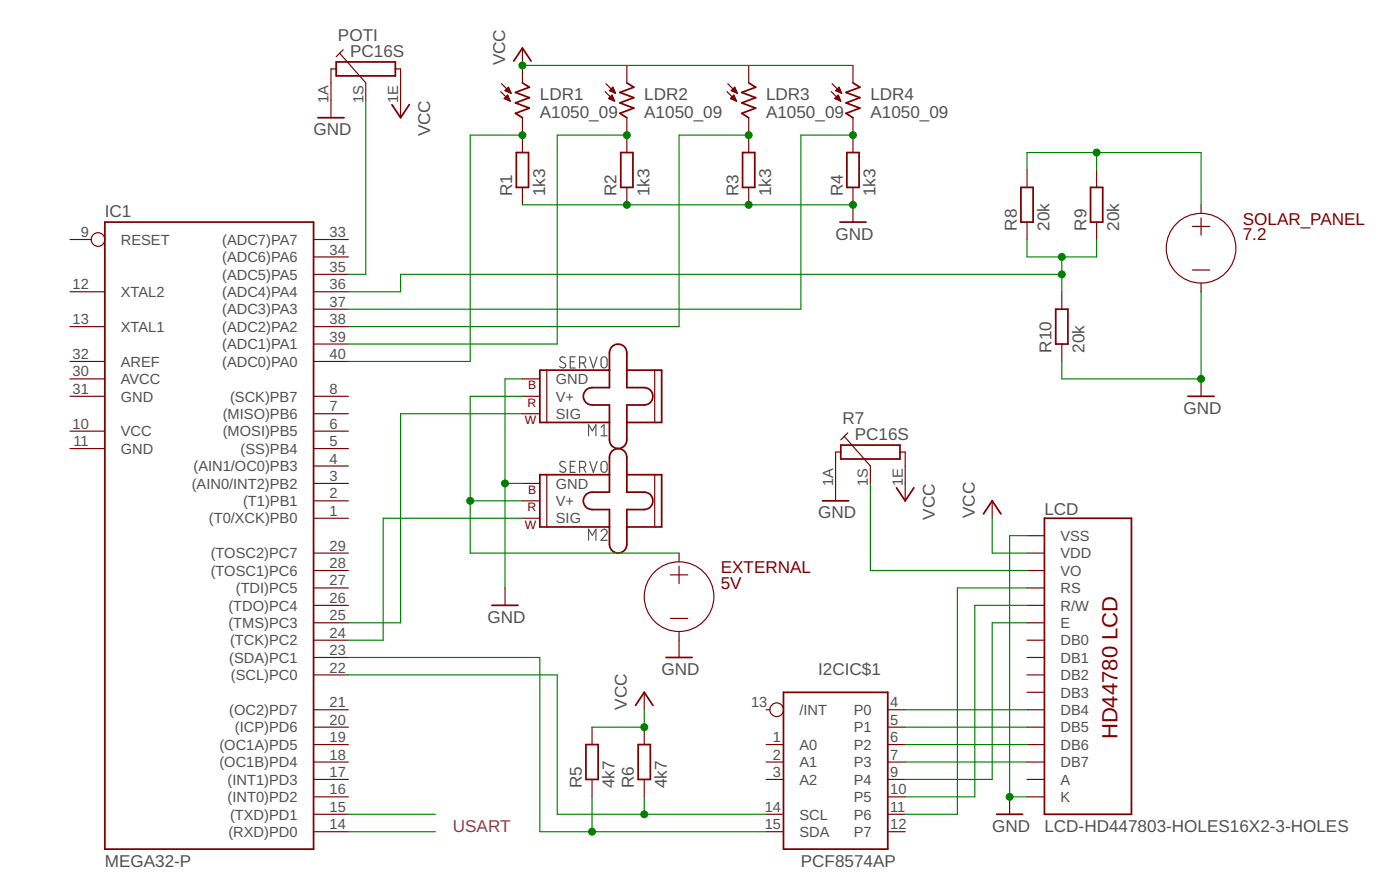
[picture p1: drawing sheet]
<svg xmlns="http://www.w3.org/2000/svg" width="204mm" height="130mm" viewBox="0 0 204 130" stroke-linecap="round" stroke-linejoin="round" font-family="sans-serif">
<g fill="none" stroke="#505050" stroke-width=".17">
<path d="M82.5 52.1a.42 .42 0 0 0-.6-.1 .42 .42 0 0 0-.1 .6l.6 .4a.37 .37 0 0 1 .1 .5 .37 .37 0 0 1-.5 .1l-.3-.2M83.2 52.7h.6M83.9 52h-.7v1.7h.7M84.6 52.9h.4a.44 .44 0 0 0 .5-.4 .44 .44 0 0 0-.5-.5h-.4v1.7M85.1 52.9l.4 .8M86.1 52l.5 1.7 .5-1.7M87.8 52.1a.44 .44 0 0 1 .5-.1 .44 .44 0 0 1 .3 .5v.7a.44 .44 0 0 1-.4 .5 .44 .44 0 0 1-.5-.5v-.7zM82.5 67.4a.42 .42 0 0 0-.6-.1 .42 .42 0 0 0-.1 .6l.6 .3a.38 .38 0 0 1 .1 .5 .38 .38 0 0 1-.5 .1l-.3-.1M83.2 68h.6M83.9 67.3h-.7v1.6h.7M84.6 68.2h.4a.44 .44 0 0 0 .5-.5 .44 .44 0 0 0-.5-.4h-.4v1.6M85.1 68.2l.4 .7"/>
<path d="M85.9 63.5v-1.6l.5 .9 .6-.9v1.6M85.9 78.8v-1.7l.5 1 .6-1v1.7M86.1 67.3l.5 1.6 .5-1.6M87.7 77.5a.44 .44 0 0 1 .6-.3 .44 .44 0 0 1 .2 .7l-.8 .9h.9M87.7 62.3l.5-.4v1.6M87.7 63.5h.9M87.8 67.4a.44 .44 0 0 1 .5-.1 .44 .44 0 0 1 .3 .4v.7a.44 .44 0 0 1-.4 .5 .44 .44 0 0 1-.5-.5v-.7z"/>
</g>
<g fill="none" stroke="#800000" stroke-width=".25">
<path d="M46.4 17.2h3.8M49.1 9h8.6v2.1h-8.6zM57.2 15.3l1.3 1.9 1.2-1.9M75 8.9l1.2-1.9 1.3 1.9M76.2 12.1l1.1 .6-2.1 .8 2.1 .7-2.1 .8 2.1 .8-2.1 .7 1 .7M91.5 12.1l1 .6-2 .8 2 .7-2 .8 2 .8-2 .7 1 .7M109.3 12.1l1 .6-2.1 .8 2.1 .7-2.1 .8 2.1 .8-2.1 .7 1.1 .7M124.5 12.1l1 .6-2 .8 2 .7-2 .8 2 .8-2 .7 1 .7M15.3 32.4h30.5v91.4h-30.5zM75.4 22.2h1.7v5.1h-1.7zM90.6 22.2h1.8v5.1h-1.8zM108.4 22.2h1.7v5.1h-1.7z"/>
<path d="M122.6 32.4h3.8M123.6 22.2h1.8v5.1h-1.8zM149 27.3h1.8v5.1h-1.8zM159.1 27.3h1.8v5.1h-1.8zM88.9 54h-10.1v7.6h10.1M89.3 50.6a1.28 1.28 0 0 1 1.4-.4 1.28 1.28 0 0 1 .8 1.2v5.1h2.5a1.27 1.27 0 0 1 1.3 1.3 1.27 1.27 0 0 1-1.3 1.2h-2.5v5.1a1.27 1.27 0 0 1-1.3 1.3 1.27 1.27 0 0 1-1.3-1.3v-5.1h-2.5a1.27 1.27 0 0 1-1.3-1.2 1.27 1.27 0 0 1 1.3-1.3h2.5v-5.1zM91.5 54h5.1v7.6h-5.1M154.1 45.1h1.7v5.1h-1.7zM173.4 57.8h3.8M88.9 69.2h-10.1v7.6h10.1M89.3 65.8a1.28 1.28 0 0 1 1.4-.3 1.28 1.28 0 0 1 .8 1.2v5h2.5a1.27 1.27 0 0 1 1.3 1.3 1.27 1.27 0 0 1-1.3 1.3h-2.5v5.1a1.27 1.27 0 0 1-1.3 1.2 1.27 1.27 0 0 1-1.3-1.2v-5.1h-2.5a1.27 1.27 0 0 1-1.3-1.3 1.27 1.27 0 0 1 1.3-1.3h2.5v-5zM91.5 69.2h5.1v7.6h-5.1"/>
<path d="M120 73h3.8M122.7 64.9h8.6v2h-8.6zM130.8 71.1l1.3 1.9 1.3-1.9M143.5 74.9l1.3-1.9 1.3 1.9M152.4 75.6h12.7v43.1h-12.7zM71.8 88.3h3.8M97.2 95.9h3.8M85.5 108.6h1.8v5h-1.8zM92.8 102.8l1.2-1.9 1.3 1.9M93.1 108.6h1.8v5h-1.8zM114.3 100.9h15.3v22.9h-15.3zM145.4 118.7h3.8"/>
</g>
<g fill="none" stroke="#800000" stroke-width=".17">
<path d="M49.1 10h-.8v7.2M49.6 7.8l3.8 4.3v2.5M50.1 7.3l-1 1M57.7 10h.8v7.2M73.1 13.4l1.4 1.3M73.2 12.2l1.4 1.4M73.6 14.4l.5-.5 .4 .8zM73.6 14.3h.7M73.7 14.4h.6M73.7 13.2l.9 .4M73.7 13.2h.7M73.8 14.2h.4"/>
<path d="M73.8 13.1h.6M73.9 14h.3M74 13h.3M74 13.3h.5M74 14.5h.4M74 13.9h.1M74.1 12.8h.2M74.2 12.7h.1M74.2 12.7l-.5 .5M74.2 12.7l.4 .9M74.3 13.5h.2M74.3 14.7h.1"/>
<path d="M74.5 13.6h.1M76.2 7v5.1M76.2 17.2v5M88.3 13.4l1.4 1.3M88.4 12.2l1.4 1.4M88.8 14.4l.5-.5 .4 .8zM88.9 14.3h.6M88.9 14.4h.7M88.9 13.2h.8M88.9 13.2l.9 .4M89 14.2h.4M89.1 13.1h.5"/>
<path d="M89.1 14h.3M89.2 13.3h.5M89.2 13h.4M89.2 14.5h.4M89.2 13.9h.2M89.3 12.8h.2M89.4 12.7h.1M89.4 12.7l-.5 .5M89.4 12.7l.4 .9M89.5 13.5h.3M89.5 14.7h.2M89.8 13.6h.1"/>
<path d="M91.5 9.5v2.6M91.5 17.2v5M106.1 13.4l1.4 1.3M106.2 12.2l1.4 1.4M106.6 14.4l.5-.5 .4 .8zM106.7 14.3h.6M106.7 14.4h.6M106.7 13.2h.7M106.7 13.2l.9 .4M106.8 14.2h.4M106.8 13.1h.6M106.9 14h.3"/>
<path d="M107 13h.3M107 13.3h.5M107 14.5h.4M107 13.9h.1M107.1 12.8h.2M107.2 12.7h.1M107.2 12.7l-.5 .5M107.2 12.7l.4 .9M107.2 13.5h.3M107.3 14.7h.1M107.5 13.6h.1M109.3 9.5v2.6"/>
<path d="M109.3 17.2v5M121.3 13.4l1.4 1.3M121.4 12.2l1.4 1.4M121.9 14.3h.6M122 14.4h.6M122 13.2h.7M122 14.2h.5M122.1 13.1h.5M122.1 14h.3M122.2 13h.4M122.2 13.3h.5M122.2 14.5h.4"/>
<path d="M122.3 13.9h.1M122.3 12.8h.2M122.3 13.9l.4 .8-.9-.3zM122.4 12.7h.1M122.4 12.7l-.5 .5 .9 .4M122.4 12.7l.4 .9M122.5 13.5h.3M122.5 14.7h.2M122.8 13.6h.1M124.5 9.5v2.6M124.5 17.2v5M10.2 34.9h3.1"/>
<path d="M45.8 34.9h5M45.8 37.5h5M45.8 40h5M76.2 27.3v2.6M91.5 27.3v2.6M109.3 27.3v2.6M124.5 27.3v5.1M149.9 24.8v2.5M149.9 32.4v2.5M160 24.8v2.5M160 32.4v2.5M174 33h2.5"/>
<path d="M174 39.4h2.5M175.3 29.9v1.2M175.3 31.8v2.5M10.2 42.5h5.1M10.2 47.6h5.1M10.2 52.7h5.1M10.2 57.8h5.1M10.2 55.2h5.1M45.8 42.5h5M45.8 45.1h5M45.8 47.6h5M45.8 50.2h5"/>
<path d="M45.8 52.7h5M45.8 57.8h5M76.2 57.8h2.6M76.2 55.2h2.6M79.8 54v7.6M95.5 54v7.6M155 42.5v2.6M155 50.2v2.5M175.3 41.3v1.2M175.3 55.2v2.6M10.2 62.9h5.1M10.2 65.4h5.1"/>
<path d="M45.8 60.3h5M45.8 62.9h5M45.8 65.4h5M45.8 67.9h5M45.8 70.5h5M45.8 73h5M45.8 75.6h5M76.2 60.3h2.6M76.2 70.5h2.6M76.2 73h2.6M76.2 75.6h2.6M79.8 69.2v7.6"/>
<path d="M95.5 69.2v7.6M122.7 65.9h-.8v7.1M123.2 63.6l3.8 4.3v2.6M123.7 63.1l-1 1M131.3 65.9h.8v7.1M144.8 73v2.6M149.9 78.1h2.5M45.8 80.6h5M45.8 83.2h5M45.8 85.7h5M45.8 88.3h5M45.8 90.8h5"/>
<path d="M45.8 93.3h5M45.8 95.9h5M45.8 98.4h5M73.7 85.7v2.6M97.8 83.8h2.6M97.8 90.2h2.6M99.1 80.6v1.3M99.1 82.5v2.6M99.1 92.1v3.8M149.9 80.6h2.5M149.9 83.2h2.5M149.9 85.7h2.5"/>
<path d="M149.9 88.3h2.5M149.9 90.8h2.5M149.9 93.3h2.5M149.9 95.9h2.5M149.9 98.4h2.5M45.8 118.7h5M45.8 116.2h5M45.8 113.6h5M45.8 111.1h5M45.8 108.6h5M45.8 106h5M45.8 103.5h5"/>
<path d="M86.4 106v2.6M86.4 113.6v2.6M94 100.9v2.6M94 106v2.6M94 113.6v2.6M111.8 118.7h2.5M111.8 113.6h2.5M111.8 111.1h2.5M111.8 108.6h2.5M111.8 103.5h.6M129.6 118.7h2.5M129.6 116.2h2.5"/>
<path d="M129.6 113.6h2.5M129.6 111.1h2.5M129.6 108.6h2.5M129.6 106h2.5M129.6 103.5h2.5M147.3 116.2v2.5M149.9 116.2h2.5M149.9 113.6h2.5M149.9 111.1h2.5M149.9 108.6h2.5M149.9 106h2.5M149.9 103.5h2.5"/>
<path d="M149.9 100.9h2.5M45.8 121.3h5M111.8 121.3h2.5M129.6 121.3h2.5"/>
<circle cx="14.3" cy="34.9" r=".99"/>
<circle cx="175.3" cy="36.2" r="5.1"/>
<circle cx="99.1" cy="87" r="5.1"/>
<circle cx="113.3" cy="103.5" r=".99"/>
</g>
<g fill="none" stroke="#008000" stroke-width=".17">
<path d="M53.4 14.6v25.4h-2.6M76.2 19.7h-7.6v33h-17.8M76.2 9.5h48.3M91.5 19.7h-10.2v30.5h-30.5M109.3 19.7h-10.2v27.9h-48.3M124.5 19.7h-7.6v25.4h-66.1M76.2 29.9h48.3M149.9 24.8v-2.6h25.4v7.7M149.9 34.9v2.6h10.1v-2.6M155 37.5v5M155 40h-96.5v2.5h-7.7M160 22.2v2.6"/>
<path d="M76.2 57.8h-7.6v22.8h30.5M76.2 55.2h-2.5v30.5M175.3 42.5v12.7h-20.3v-2.5M68.6 73h7.6M73.7 70.5h2.5M76.2 60.3h-17.7v30.5h-7.7M76.2 75.6h-20.3v17.7h-5.1M127 70.5v12.7h22.9M144.8 75.6v5h5.1M149.9 78.1h-2.6v38.1h2.6M50.8 98.4h30.5v20.3h30.5M50.8 95.9h28v25.4h33"/>
<path d="M149.9 90.8h-5.1v22.8h-12.7M149.9 88.3h-7.6v27.9h-10.2M149.9 85.7h-10.2v33h-7.6M50.8 118.7h12.7M86.4 116.2v5.1M94 103.5v2.5h-7.6M94 116.2v2.5M132.1 106h17.8M132.1 103.5h17.8M132.1 108.6h17.8M132.1 111.1h17.8M50.8 121.3h12.7"/>
</g>
<g fill="#008000" stroke="#008000" stroke-width=".15">
<circle cx="76.2" cy="19.7" r=".51"/>
<circle cx="91.5" cy="19.7" r=".51"/>
<circle cx="109.3" cy="19.7" r=".51"/>
<circle cx="124.5" cy="19.7" r=".51"/>
<circle cx="76.2" cy="9.5" r=".51"/>
<circle cx="94" cy="106" r=".51"/>
<circle cx="147.3" cy="116.2" r=".51"/>
<circle cx="73.7" cy="70.5" r=".51"/>
<circle cx="175.3" cy="55.2" r=".51"/>
<circle cx="91.5" cy="29.9" r=".51"/>
<circle cx="109.3" cy="29.9" r=".51"/>
<circle cx="124.5" cy="29.9" r=".51"/>
<circle cx="94" cy="118.7" r=".51"/>
<circle cx="86.4" cy="121.3" r=".51"/>
<circle cx="155" cy="37.5" r=".51"/>
<circle cx="155" cy="40" r=".51"/>
<circle cx="160" cy="22.2" r=".51"/>
<circle cx="68.6" cy="73" r=".51"/>
</g>
<text font-size="3.2" fill="#800000" x="163.1" y="107.8" transform="rotate(-90 163.1 107.8)">HD44780 LCD</text>
<g font-size="2.5" fill="#505050">
<text x="49.3" y="6">POTI</text>
<text x="51.1" y="8.3">PC16S</text>
<text x="73.7" y="9.5" transform="rotate(-90 73.7 9.5)">VCC</text>
<text x="78.8" y="17.2">A1050_09</text>
<text x="78.8" y="14.6">LDR1</text>
<text x="94" y="17.2">A1050_09</text>
<text x="94" y="14.6">LDR2</text>
<text x="111.8" y="17.2">A1050_09</text>
<text x="111.8" y="14.6">LDR3</text>
<text x="127" y="17.2">A1050_09</text>
<text x="127" y="14.6">LDR4</text>
<text x="45.8" y="19.7">GND</text>
<text x="62.8" y="19.9" transform="rotate(-90 62.8 19.9)">VCC</text>
<text x="74.7" y="28.6" transform="rotate(-90 74.7 28.6)">R1</text>
<text x="79.5" y="28.6" transform="rotate(-90 79.5 28.6)">1k3</text>
<text x="90" y="28.6" transform="rotate(-90 90 28.6)">R2</text>
<text x="94.8" y="28.6" transform="rotate(-90 94.8 28.6)">1k3</text>
<text x="107.8" y="28.6" transform="rotate(-90 107.8 28.6)">R3</text>
<text x="112.6" y="28.6" transform="rotate(-90 112.6 28.6)">1k3</text>
<text x="123" y="28.6" transform="rotate(-90 123 28.6)">R4</text>
<text x="127.8" y="28.6" transform="rotate(-90 127.8 28.6)">1k3</text>
<text x="15.3" y="31.6">IC1</text>
<text x="121.9" y="34.9">GND</text>
<text x="148.4" y="33.7" transform="rotate(-90 148.4 33.7)">R8</text>
<text x="153.2" y="33.7" transform="rotate(-90 153.2 33.7)">20k</text>
<text x="158.5" y="33.7" transform="rotate(-90 158.5 33.7)">R9</text>
<text x="163.3" y="33.7" transform="rotate(-90 163.3 33.7)">20k</text>
<text x="153.5" y="51.4" transform="rotate(-90 153.5 51.4)">R10</text>
<text x="158.3" y="51.4" transform="rotate(-90 158.3 51.4)">20k</text>
<text x="123" y="61.8">R7</text>
<text x="124.7" y="64.1">PC16S</text>
<text x="172.7" y="60.3">GND</text>
<text x="119.4" y="75.6">GND</text>
<text x="136.4" y="75.7" transform="rotate(-90 136.4 75.7)">VCC</text>
<text x="142.3" y="75.6" transform="rotate(-90 142.3 75.6)">VCC</text>
<text x="152.4" y="75">LCD</text>
<text x="71.2" y="90.8">GND</text>
<text x="96.6" y="98.4">GND</text>
<text x="119.4" y="98.4">I2CIC$1</text>
<text x="91.5" y="103.5" transform="rotate(-90 91.5 103.5)">VCC</text>
<text x="84.9" y="114.9" transform="rotate(-90 84.9 114.9)">R5</text>
<text x="89.7" y="114.9" transform="rotate(-90 89.7 114.9)">4k7</text>
<text x="92.5" y="114.9" transform="rotate(-90 92.5 114.9)">R6</text>
<text x="97.3" y="114.9" transform="rotate(-90 97.3 114.9)">4k7</text>
<text x="144.8" y="121.3">GND</text>
<text x="152.4" y="121.3">LCD-HD447803-HOLES16X2-3-HOLES</text>
<text x="15.3" y="126.3">MEGA32-P</text>
<text x="116.9" y="126.3">PCF8574AP</text>
</g>
<g font-size="2.5" fill="#800000">
<text x="181.4" y="32.8">SOLAR_PANEL</text>
<text x="181.4" y="35.1">7.2</text>
<text x="105.2" y="83.6">EXTERNAL</text>
<text x="105.2" y="85.8">5V</text>
</g>
<text font-size="2.5" fill="#800080" x="66.1" y="121.3">USART</text>
<g font-size="2.1" fill="#505050">
<text x="48" y="15.1" transform="rotate(-90 48 15.1)">1A</text>
<text x="53" y="15.1" transform="rotate(-90 53 15.1)">1S</text>
<text x="58.1" y="15.1" transform="rotate(-90 58.1 15.1)">1E</text>
<text x="11.8" y="34.6">9</text>
<text x="17.6" y="35.7">RESET</text>
<text x="32.4" y="35.7">(ADC7)PA7</text>
<text x="48.1" y="34.6">33</text>
<text x="32.4" y="38.2">(ADC6)PA6</text>
<text x="32.4" y="40.8">(ADC5)PA5</text>
<text x="48.1" y="37.1">34</text>
<text x="48.1" y="39.7">35</text>
<text x="10.6" y="47.3">13</text>
<text x="10.6" y="42.2">12</text>
<text x="17.6" y="43.3">XTAL2</text>
<text x="32.4" y="43.3">(ADC4)PA4</text>
<text x="32.4" y="45.8">(ADC3)PA3</text>
<text x="48.1" y="42.2">36</text>
<text x="48.1" y="44.7">37</text>
<text x="48.1" y="47.3">38</text>
<text x="10.6" y="52.3">32</text>
<text x="17.6" y="53.5">AREF</text>
<text x="17.6" y="48.4">XTAL1</text>
<text x="32.4" y="48.4">(ADC2)PA2</text>
<text x="32.4" y="50.9">(ADC1)PA1</text>
<text x="32.4" y="53.5">(ADC0)PA0</text>
<text x="48.1" y="49.8">39</text>
<text x="48.1" y="52.3">40</text>
<text x="10.6" y="57.4">31</text>
<text x="10.6" y="54.9">30</text>
<text x="17.6" y="58.5">GND</text>
<text x="17.6" y="56">AVCC</text>
<text x="33.6" y="58.5">(SCK)PB7</text>
<text x="48.1" y="57.4">8</text>
<text x="48.1" y="60">7</text>
<text x="81.1" y="58.5">V+</text>
<text x="81.1" y="56">GND</text>
<text x="10.6" y="62.5">10</text>
<text x="10.7" y="65">11</text>
<text x="17.6" y="63.6">VCC</text>
<text x="32.5" y="61.1">(MISO)PB6</text>
<text x="32.5" y="63.6">(MOSI)PB5</text>
<text x="48.1" y="62.5">6</text>
<text x="48.1" y="65">5</text>
<text x="81.1" y="61.1">SIG</text>
<text x="17.6" y="66.2">GND</text>
<text x="28" y="71.2">(AIN0/INT2)PB2</text>
<text x="28.2" y="68.7">(AIN1/OC0)PB3</text>
<text x="35.1" y="66.2">(SS)PB4</text>
<text x="48.1" y="67.6">4</text>
<text x="48.1" y="70.1">3</text>
<text x="81.1" y="71.2">GND</text>
<text x="121.6" y="70.9" transform="rotate(-90 121.6 70.9)">1A</text>
<text x="126.7" y="70.9" transform="rotate(-90 126.7 70.9)">1S</text>
<text x="131.8" y="70.9" transform="rotate(-90 131.8 70.9)">1E</text>
<text x="30.5" y="76.3">(T0/XCK)PB0</text>
<text x="35.5" y="73.8">(T1)PB1</text>
<text x="48.1" y="72.7">2</text>
<text x="48.1" y="75.2">1</text>
<text x="81.1" y="76.3">SIG</text>
<text x="81.1" y="73.8">V+</text>
<text x="30.8" y="81.4">(TOSC2)PC7</text>
<text x="30.8" y="83.9">(TOSC1)PC6</text>
<text x="48.1" y="80.3">29</text>
<text x="48.1" y="82.8">28</text>
<text x="154.8" y="81.4">VDD</text>
<text x="154.8" y="83.9">VO</text>
<text x="154.8" y="78.9">VSS</text>
<text x="33.3" y="89">(TDO)PC4</text>
<text x="34.4" y="86.5">(TDI)PC5</text>
<text x="48.1" y="85.4">27</text>
<text x="48.1" y="87.9">26</text>
<text x="154.8" y="89">R/W</text>
<text x="154.8" y="86.5">RS</text>
<text x="33.3" y="91.6">(TMS)PC3</text>
<text x="33.6" y="94.1">(TCK)PC2</text>
<text x="48.1" y="90.4">25</text>
<text x="48.1" y="93">24</text>
<text x="48.1" y="95.5">23</text>
<text x="154.8" y="94.1">DB0</text>
<text x="154.8" y="91.6">E</text>
<text x="33.5" y="96.6">(SDA)PC1</text>
<text x="33.7" y="99.2">(SCL)PC0</text>
<text x="48.1" y="98.1">22</text>
<text x="154.8" y="96.6">DB1</text>
<text x="154.8" y="99.2">DB2</text>
<text x="154.8" y="101.7">DB3</text>
<text x="33.5" y="104.2">(OC2)PD7</text>
<text x="34.3" y="106.8">(ICP)PD6</text>
<text x="48.1" y="105.7">20</text>
<text x="48.1" y="103.1">21</text>
<text x="109.6" y="103.1">13</text>
<text x="116.7" y="104.2">/INT</text>
<text x="124.6" y="104.2">P0</text>
<text x="124.6" y="106.8">P1</text>
<text x="129.9" y="103.1">4</text>
<text x="129.9" y="105.7">5</text>
<text x="154.8" y="104.2">DB4</text>
<text x="154.8" y="106.8">DB5</text>
<text x="32" y="111.9">(OC1B)PD4</text>
<text x="32" y="109.3">(OC1A)PD5</text>
<text x="48.1" y="113.3">17</text>
<text x="48.1" y="110.7">18</text>
<text x="48.1" y="108.2">19</text>
<text x="112.8" y="108.2">1</text>
<text x="112.8" y="110.7">2</text>
<text x="112.8" y="113.3">3</text>
<text x="116.7" y="109.3">A0</text>
<text x="116.7" y="111.9">A1</text>
<text x="124.6" y="109.3">P2</text>
<text x="124.6" y="111.9">P3</text>
<text x="129.9" y="108.2">6</text>
<text x="129.9" y="110.7">7</text>
<text x="129.9" y="113.3">9</text>
<text x="154.8" y="109.3">DB6</text>
<text x="154.8" y="111.9">DB7</text>
<text x="33.2" y="116.9">(INT0)PD2</text>
<text x="33.2" y="114.4">(INT1)PD3</text>
<text x="33.6" y="119.5">(TXD)PD1</text>
<text x="48.1" y="118.4">15</text>
<text x="48.1" y="115.8">16</text>
<text x="111.6" y="118.4">14</text>
<text x="116.7" y="114.4">A2</text>
<text x="116.7" y="119.5">SCL</text>
<text x="124.6" y="114.4">P4</text>
<text x="124.6" y="116.9">P5</text>
<text x="124.6" y="119.5">P6</text>
<text x="129.9" y="115.8">10</text>
<text x="129.9" y="118.4">11</text>
<text x="154.8" y="114.4">A</text>
<text x="154.8" y="116.9">K</text>
<text x="33.3" y="122">(RXD)PD0</text>
<text x="48.1" y="120.9">14</text>
<text x="111.6" y="120.9">15</text>
<text x="116.7" y="122">SDA</text>
<text x="124.6" y="122">P7</text>
<text x="129.9" y="120.9">12</text>
</g>
<g font-size="1.8" fill="#800000">
<text x="77" y="59.3">R</text>
<text x="77.1" y="56.8">B</text>
<text x="76.6" y="61.8">W</text>
<text x="76.6" y="77.1">W</text>
<text x="77" y="74.5">R</text>
<text x="77.1" y="72">B</text>
</g>
</svg>
